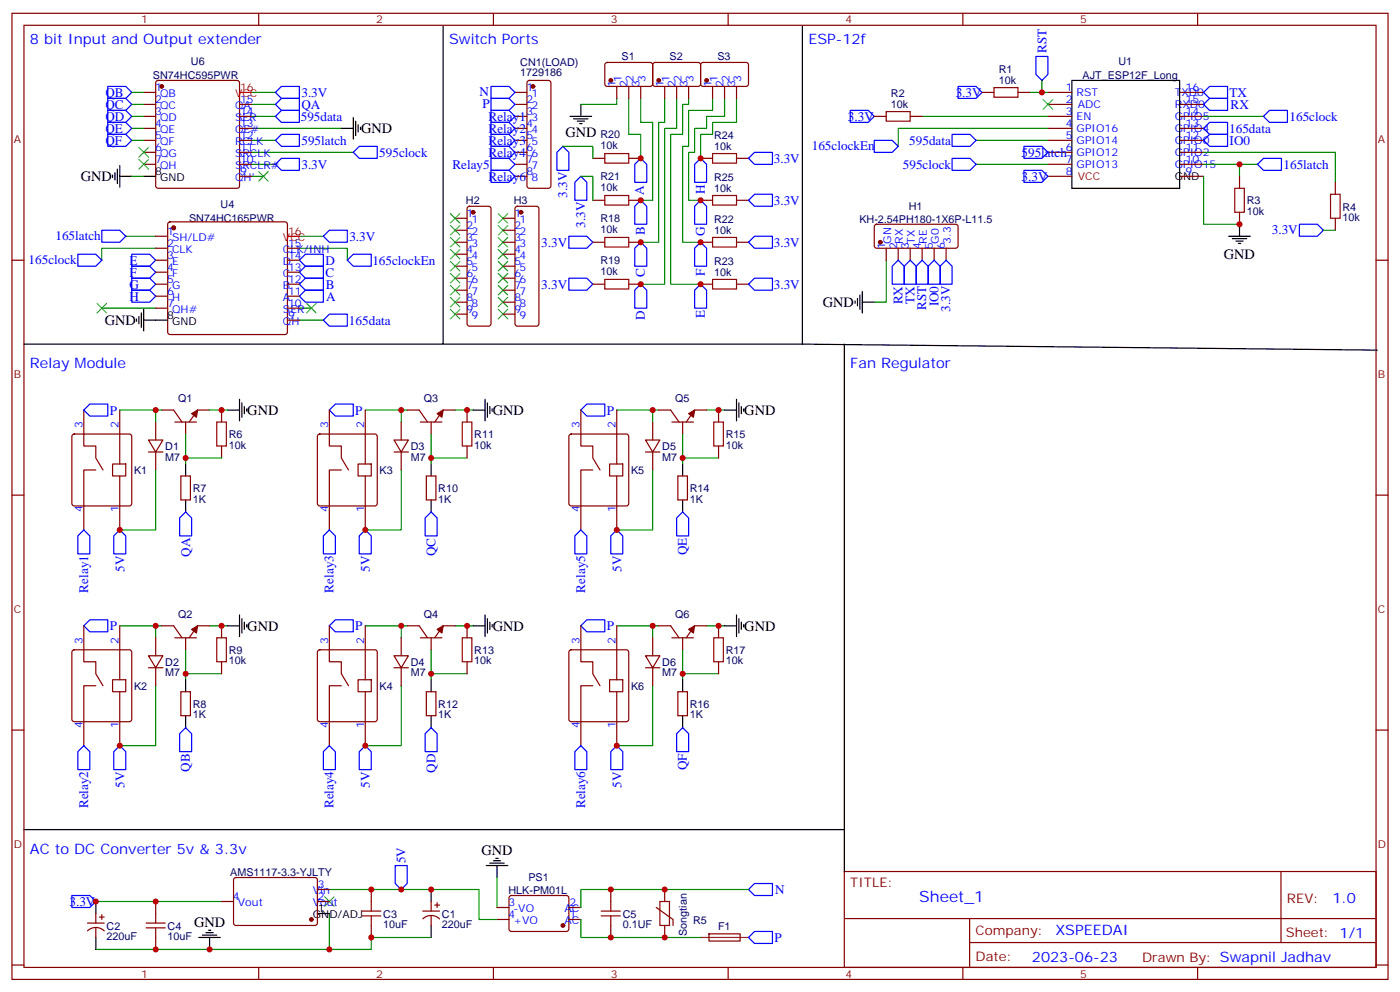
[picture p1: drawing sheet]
<svg xmlns="http://www.w3.org/2000/svg" width="412mm" height="292mm" viewBox="0 0 412 292" stroke-linecap="round" stroke-linejoin="round" font-family="sans-serif">
<g fill="none" stroke="#870000" stroke-width=".35">
<path d="M3.5 3.9h405.4v284.4h-405.4zM7.1 7.4h398.2v277.3h-398.2zM76.2 3.9v3.5M145.3 3.9v3.5M178.4 18.6l.5-.2h12.9l.5 .7-.1 5.9-.6 .4h-13l-.4-.7v-5.6zM192.5 18.6l.5-.2h12.9l.5 .7-.1 5.9-.6 .4h-13l-.4-.7v-5.6zM206.6 18.6l.5-.2h13l.4 .7-.1 5.9-.6 .4h-13l-.4-.7v-5.6zM214.5 3.9v3.5M283.6 3.9v3.5M352.8 3.9v3.5M42.3 37.8h3.6M42.3 34.3h3.6"/>
<path d="M42.3 30.7h3.6M42.3 27.2h3.6M46.1 23.9l.5-.2h23.2l.5 .2 .3 .5v30.3l-.3 .5-.5 .2h-23.2l-.5-.2-.2-.5v-30.3zM70.6 37.8h3.5M70.6 34.3h3.5M70.6 30.7h3.5M151.7 37.8h3.5M151.7 34.3h3.5M151.7 30.7h3.5M151.7 27.2h3.5M155.5 23.9l.4-.2h5.7l.5 .2 .2 .5v30.3l-.3 .5-.4 .2h-5.7l-.5-.2-.2-.5v-30.3zM181.7 25.4v3.6"/>
<path d="M185.2 25.4v3.6M188.7 25.4v3.6M195.8 25.4v3.6M199.3 25.4v3.6M202.8 25.4v3.6M209.9 25.4v3.6M213.4 25.4v3.6M217 25.4v3.6M257.5 34.3h3.6M268.1 34.3h3.5M289.3 27.2h3.5M299.9 27.2h3.5"/>
<path d="M308.7 37.8h7M308.7 34.3h7M308.7 30.7h7M308.7 27.2h7M347.5 37.8h7M347.5 34.3h7M347.5 30.7h7M347.5 27.2h7M42.3 48.4h3.6M42.3 44.8h3.6M42.3 41.3h3.6M70.6 51.9h3.5"/>
<path d="M70.6 48.4h3.5M70.6 44.8h3.5M70.6 41.3h3.5M151.7 51.9h3.5M151.7 48.4h3.5M151.7 44.8h3.5M151.7 41.3h3.5M174.6 46.6h3.6M174.6 58.9h3.6M185.2 46.6h3.5M185.2 58.9h3.5M206.4 46.6h3.5"/>
<path d="M206.4 58.9h3.5M217 46.6h3.5M217 58.9h3.5M308.7 51.9h7M308.7 48.4h7M308.7 44.8h7M308.7 41.3h7M347.5 51.9h7M347.5 48.4h7M347.5 44.8h7M347.5 41.3h7M365.1 51.9v3.5"/>
<path d="M393.3 53.7v3.5M3.5 76.6h3.6M45.9 76.6h3.5M45.9 69.5h3.5M45.9 73.1h3.5M49.6 65.5l.5-.2h33.9l.5 .2 .2 .5v31.8l-.3 .5-.4 .2h-33.9l-.5-.3-.2-.4v-31.8zM84.7 76.6h3.5M84.7 73.1h3.5M134.1 71.3h3.5M134.1 64.2h3.5M134.1 67.8h3.5M134.1 74.8h3.5"/>
<path d="M134.1 78.4h3.5M137.8 60.9l.5-.2h5.6l.5 .2 .2 .5v33.9l-.2 .5-.5 .2h-5.6l-.5-.2-.2-.5v-33.9zM148.2 71.3h3.5M148.2 64.2h3.5M148.2 67.8h3.5M148.2 74.8h3.5M148.2 78.4h3.5M151.9 60.9l.5-.2h5.6l.5 .2 .2 .5v33.9l-.2 .5-.5 .2h-5.6l-.5-.2-.2-.5v-33.9zM174.6 71.3h3.6M185.2 71.3h3.5M206.4 71.3h3.5M217 71.3h3.5"/>
<path d="M257.8 66.2l.4-.2 23.6 .1 .4 .6v5.9l-.7 .5-23.5-.1-.5-.6v-5.7zM261.1 73.1v3.5M264.6 73.1v3.5M268.1 73.1v3.5M271.6 73.1v3.5M275.2 73.1v3.5M278.7 73.1v3.5M365.1 62.5v3.5M393.3 64.2v3.6M405.3 76.6h3.6M45.9 80.1h3.5M45.9 83.6h3.5"/>
<path d="M45.9 87.2h3.5M45.9 90.7h3.5M84.7 80.1h3.5M84.7 83.6h3.5M84.7 87.2h3.5M84.7 90.7h3.5M84.7 94.2h3.5M134.1 81.9h3.5M134.1 85.4h3.5M134.1 88.9h3.5M134.1 92.5h3.5M148.2 81.9h3.5"/>
<path d="M148.2 85.4h3.5M148.2 88.9h3.5M148.2 92.5h3.5M174.6 83.6h3.6M185.2 83.6h3.5M206.4 83.6h3.5M217 83.6h3.5M21.4 127.9l.5-.2h16.2l.5 .2 .2 .5v19.8l-.2 .5-.5 .2h-16.2l-.5-.2-.2-.5v-19.8zM24.7 120.7v10.6h3.5v3.5l2.1 3.5M28.2 138.3h-3.5v17.7M33.2 136.6h3.8v3.5h-3.8zM35.3 120.7v15.9"/>
<path d="M43.7 129.5h4.3l-2.1 3.5zM43.7 133h4.3M45.9 124.2v5.3M45.9 133v5.3M47.6 120.7h3.6l2.4 3.5M51.5 124.2h6.4M54.7 124.2v3.5M61.7 120.7h-3.5l-2.5 3.5M65.3 120.7v3.5M65.3 131.3v3.5M93.7 127.9l.5-.2h16.2l.5 .2 .2 .5v19.8l-.2 .5-.5 .2h-16.2l-.5-.2-.2-.5v-19.8zM97 120.7v10.6h3.5v3.5l2.2 3.5"/>
<path d="M100.5 138.3h-3.5v17.7M105.5 136.6h3.9v3.5h-3.9zM107.6 120.7v15.9M116.1 129.5h4.2l-2.1 3.5zM116.1 133h4.2M118.2 124.2v5.3M118.2 133v5.3M119.9 120.7h3.6l2.4 3.5M123.8 124.2h6.4M127 124.2v3.5M134.1 120.7h-3.6l-2.4 3.5M137.6 120.7v3.5"/>
<path d="M137.6 131.3v3.5M167.8 127.9l.5-.2h16.2l.5 .2 .2 .5v19.8l-.2 .5-.5 .2h-16.2l-.5-.2-.2-.5v-19.8zM171.1 120.7v10.6h3.5v3.5l2.1 3.5M174.6 138.3h-3.5v17.7M179.6 136.6h3.8v3.5h-3.8zM181.7 120.7v15.9M190.1 129.5h4.3l-2.1 3.5zM190.1 133h4.3M192.3 124.2v5.3M192.3 133v5.3M194 120.7h3.6l2.4 3.5M197.9 124.2h6.4"/>
<path d="M201.1 124.2v3.5M208.1 120.7h-3.5l-2.5 3.5M211.7 120.7v3.5M211.7 131.3v3.5M3.5 145.7h3.6M35.3 140.1v15.9M53.3 140.1h2.8v7h-2.8zM107.6 140.1v15.9M125.6 140.1h2.8v7h-2.8zM181.7 140.1v15.9M199.7 140.1h2.8v7h-2.8zM405.3 145.7h3.6"/>
<path d="M21.4 191.4l.5-.2h16.2l.5 .2 .2 .5v19.8l-.2 .5-.5 .2h-16.2l-.5-.2-.2-.5v-19.8zM24.7 184.2v10.6h3.5v3.5l2.1 3.5M35.3 184.2v15.9M43.7 193h4.3l-2.1 3.5zM43.7 196.5h4.3M45.9 187.7v5.3M45.9 196.5v5.3M47.6 184.2h3.6l2.4 3.5M51.5 187.7h6.4M54.7 187.7v3.5M61.7 184.2h-3.5l-2.5 3.5M65.3 184.2v3.5"/>
<path d="M65.3 194.8v3.5M93.7 191.4l.5-.2h16.2l.5 .2 .2 .5v19.8l-.2 .5-.5 .2h-16.2l-.5-.2-.2-.5v-19.8zM97 184.2v10.6h3.5v3.5l2.2 3.5M107.6 184.2v15.9M116.1 193h4.2l-2.1 3.5zM116.1 196.5h4.2M118.2 187.7v5.3M118.2 196.5v5.3M119.9 184.2h3.6l2.4 3.5M123.8 187.7h6.4M127 187.7v3.5M134.1 184.2h-3.6l-2.4 3.5"/>
<path d="M137.6 184.2v3.5M137.6 194.8v3.5M167.8 191.4l.5-.2h16.2l.5 .2 .2 .5v19.8l-.2 .5-.5 .2h-16.2l-.5-.2-.2-.5v-19.8zM171.1 184.2v10.6h3.5v3.5l2.1 3.5M181.7 184.2v15.9M190.1 193h4.3l-2.1 3.5zM190.1 196.5h4.3M192.3 187.7v5.3M192.3 196.5v5.3M194 184.2h3.6l2.4 3.5M197.9 187.7h6.4M201.1 187.7v3.5"/>
<path d="M208.1 184.2h-3.5l-2.5 3.5M211.7 184.2v3.5M211.7 194.8v3.5M3.5 214.9h3.6M28.2 201.8h-3.5v17.7M33.2 200.1h3.8v3.5h-3.8zM35.3 203.6v15.9M53.3 203.6h2.8v7h-2.8zM100.5 201.8h-3.5v17.7M105.5 200.1h3.9v3.5h-3.9zM107.6 203.6v15.9M125.6 203.6h2.8v7h-2.8z"/>
<path d="M174.6 201.8h-3.5v17.7M179.6 200.1h3.8v3.5h-3.8zM181.7 203.6v15.9M199.7 203.6h2.8v7h-2.8zM405.3 214.9h3.6M69 258.5l.5-.2h23.6l.4 .7-.1 12.9-.6 .5-23.6-.1-.4-.6v-12.7zM248.7 256.5h156.6v28.2h-156.6zM377.3 256.5v20.9M25.8 271.7h4.9M25.8 273.9a3.5 3.5 0 0 1 4.9 .1M28.2 268.9v2.8M28.2 273.1v2.8"/>
<path d="M29.3 269.9h1.4M30 269.2v1.4M45.9 265.3v3.6M45.9 275.9v3.5M65.3 265.3h3.5M93.5 265.3h3.5M93.5 261.8h3.5M109.4 261.8v3.5M109.4 272.4v3.5M124.5 268.1h5M124.6 270.4a3.5 3.5 0 0 1 4.9 .1M127 265.3v2.8"/>
<path d="M127 269.6v2.8M128.1 266.4h1.4M128.8 265.7v1.4M146.4 270.6h3.5M146.4 267.1h3.5M150.2 263.8l.4-.2h16.5l.5 .7-.1 9.4-.6 .4h-16.5l-.5-.7v-9.1zM167.6 270.6h3.5M167.6 267.1h3.5M179.9 261.8v3.5M179.9 272.4v3.5M193.3 267.1l5 3.5v1.8M195.8 261.8v3.5"/>
<path d="M195.8 272.4v3.5M208.9 274.9l9.1-.1v2.1l-9.1 .1zM248.7 270.4h156.5M285.6 277.4h119.6M285.6 270.4v14.1M3.5 284h3.6M76.2 284.7v3.6M145.3 284.7v3.6M214.5 284.7v3.6M283.6 284.7v3.6M352.8 284.7v3.6M405.3 284h3.6"/>
</g>
<g fill="none" stroke="#000" stroke-width=".35">
<path d="M130.5 7.8v93.5h-123.4M236.4 7.8v93.5l169.3 1.7M100.5 37.8h3.6M104.1 34.6v6.4M104.8 35.7v4.2M105.5 36.7v2.1M106.2 37.4v.7M167.9 34.3h6.4M169 35h4.2M170 35.7h2.2M170.7 36.4h.7M171.1 30.7v3.6"/>
<path d="M315.7 23.7h31.8v31.7h-31.8zM33.2 51.5v.7M33.9 50.8v2.2M34.6 49.8v4.2M35.3 51.9h3.5M35.3 48.7v6.4M42.3 51.9h3.6M361.9 69.5h6.4M363 70.2h4.2M364.1 70.9h2.1M364.8 71.6h.7M365.1 66v3.5"/>
<path d="M40.2 93.9v.7M40.9 93.2v2.1M41.6 92.1v4.2M42.3 94.2h7.1M42.3 91.1v6.3M251.9 88.6v.7M252.6 87.9v2.1M253.3 86.8v4.3M254 88.9h3.5M254 85.8v6.3M70.6 117.5v6.4M71.3 118.6v4.2"/>
<path d="M72 119.6v2.1M130.5 101.3h105.9M142.9 117.5v6.4M143.6 118.6v4.2M144.3 119.6v2.1M217 117.5v6.4M217.7 118.6v4.2M218.4 119.6v2.1M248.7 101.3v142.9M54.7 136.6v3.5M67 120.7h3.6M72.7 120.3v.7"/>
<path d="M127 136.6v3.5M139.3 120.7h3.6M145 120.3v.7M201.1 136.6v3.5M213.4 120.7h3.6M219.1 120.3v.7M54.7 147.1v3.6M127 147.1v3.6M201.1 147.1v3.6M67 184.2h3.6M70.6 181v6.4M71.3 182.1v4.2"/>
<path d="M72 183.1v2.1M72.7 183.8v.7M139.3 184.2h3.6M142.9 181v6.4M143.6 182.1v4.2M144.3 183.1v2.1M145 183.8v.7M213.4 184.2h3.6M217 181v6.4M217.7 182.1v4.2M218.4 183.1v2.1M219.1 183.8v.7"/>
<path d="M54.7 200.1v3.5M54.7 210.6v3.6M127 200.1v3.5M127 210.6v3.6M201.1 200.1v3.5M201.1 210.6v3.6M7.1 244.2h241.6v12.3M143.2 254.7h6.4M144.3 254h4.2M145.3 253.3h2.2M146 252.6h.8M146.4 254.7v3.6"/>
<path d="M28.2 265.3v3.6M28.2 275.9v3.5M58.6 275.9h6.3M59.6 275.2h4.3M60.7 274.5h2.1M61.4 273.8h.7M61.7 275.9v3.5M93.5 268.9h3.5M127 261.8v3.5M127 272.4v3.5"/>
</g>
<g fill="none" stroke="#008700" stroke-width=".35">
<path d="M38.8 30.7h3.5M38.8 34.3h3.5M38.8 27.2h3.5M38.8 37.8h3.5M74.1 30.7h7M74.1 34.3h7M74.1 27.2h7M74.1 37.8h26.4M181.7 29v1.7h-10.6M185.2 29v10.5h3.5v7.1M188.7 29v7h3.6v22.9h-3.6M195.8 29v7h-1.8v35.3h-5.3"/>
<path d="M199.3 29v8.8h-3.5v45.8h-7.1M202.8 29v1.7h-1.7v8.8h-3.5v44.1h8.8M209.9 29v3.5h-7.1v10.6h-1.7v28.2h5.3M213.4 29v5.3h-5.3v3.5h-3.5v7h-1.8v14.1h3.6M217 29v7h-7.1v3.5h-3.5v7.1M271.6 34.3h37.1M303.4 27.2h5.3M306.9 23.7v3.5M308.7 37.8h-44.1v5.3M354.5 34.3h17.7M38.8 41.3h3.5M38.8 51.9h3.5"/>
<path d="M74.1 48.4h7M74.1 41.3h7M74.1 51.9h3.5M74.1 44.8h30M165.8 43.1h8.8v3.5M171.1 51.9h3.5v7M287.5 48.4h21.2M287.5 41.3h21.2M354.5 51.9v14.1h10.6M354.5 48.4h10.6v3.5M354.5 44.8h38.8v8.9M365.1 48.4h5.3"/>
<path d="M37 69.5h8.9M45.9 73.1h-15.9v3.5M88.2 73.1h14.1v3.5M88.2 69.5h7M261.1 76.6v12.3h-3.6M389.8 67.8h3.5M30 90.7h15.9M88.2 90.7h3.5M88.2 94.2h7M35.3 120.7h10.6v3.5M45.9 138.3v17.7h-10.6M45.9 120.7h1.7"/>
<path d="M54.7 127.7v8.9M54.7 134.8h10.6M61.7 120.7h5.3M107.6 120.7h10.6v3.5M118.2 138.3v17.7h-10.6M118.2 120.7h1.7M127 134.8h10.6M127 127.7v8.9M134.1 120.7h5.2M181.7 120.7h10.6v3.5M192.3 138.3v17.7h-10.6M192.3 120.7h1.7"/>
<path d="M201.1 134.8h10.6M201.1 127.7v8.9M208.1 120.7h5.3M35.3 184.2h10.6v3.5M45.9 184.2h1.7M54.7 191.2v8.9M54.7 198.3h10.6M61.7 184.2h5.3M107.6 184.2h10.6v3.5M118.2 184.2h1.7M127 198.3h10.6M127 191.2v8.9"/>
<path d="M134.1 184.2h5.2M181.7 184.2h10.6v3.5M192.3 184.2h1.7M201.1 198.3h10.6M201.1 191.2v8.9M208.1 184.2h5.3M45.9 201.8v17.7h-10.6M118.2 201.8v17.7h-10.6M192.3 201.8v17.7h-10.6M146.4 258.3v8.8M28.2 265.3h37.1M97 268.9v10.5h-68.8"/>
<path d="M97 261.8h44.1v8.8h5.3M127 275.9h-17.6v3.5h-12.4M171.1 270.6v5.3h35.3M220.5 261.8h-49.4v5.3"/>
</g>
<g fill="none" stroke="#00f" stroke-width=".35">
<path d="M305.2 16.6h3.5v5.3l-1.8 1.8-1.7-1.8zM31.7 39.5h5.3l1.8 1.8-1.8 1.8h-5.3zM31.7 36h5.3l1.8 1.8-1.8 1.7h-5.3zM31.7 32.5h5.3l1.8 1.8-1.8 1.7h-5.3zM31.7 29h5.3l1.8 1.7-1.8 1.8h-5.3zM31.7 25.4h5.3l1.8 1.8-1.8 1.8h-5.3zM81.1 34.3l1.8-1.8h5.3v3.5h-5.3zM82.9 29h5.3v3.5h-5.3l-1.8-1.8zM82.9 25.4h5.3v3.6h-5.3l-1.8-1.8zM144.6 32.5h5.3l1.8 1.8-1.8 1.7h-5.3zM144.6 36h5.3l1.8 1.8-1.8 1.7h-5.3zM144.6 39.5h5.3l1.8 1.8-1.8 1.8h-5.3z"/>
<path d="M144.6 25.4h5.3l1.8 1.8-1.8 1.8h-5.3zM144.6 29h5.3l1.8 1.7-1.8 1.8h-5.3zM250.5 32.5h5.3l1.7 1.8-1.7 1.7h-5.3zM280.5 39.5h5.3l1.7 1.8-1.7 1.8h-5.3zM282.2 25.4h5.3l1.8 1.8-1.8 1.8h-5.3zM354.5 37.8l1.8-1.8h5.3v3.5h-5.3zM354.5 27.2l1.8-1.8h5.3v3.6h-5.3zM354.5 30.7l1.8-1.7h5.3v3.5h-5.3zM372.2 34.3l1.7-1.8h5.3v3.5h-5.3zM81.1 48.4l1.8-1.8h5.3v3.5h-5.3zM81.1 41.3l1.8-1.8h5.3v3.6h-5.3zM104.1 44.8l1.7-1.7h5.3v3.5h-5.3z"/>
<path d="M144.6 43.1h5.3l1.8 1.7-1.8 1.8h-5.3zM144.6 46.6h5.3l1.8 1.8-1.8 1.7h-5.3zM144.6 50.1h5.3l1.8 1.8-1.8 1.8h-5.3zM165.8 43.1l1.8 1.7v5.3h-3.6v-5.3zM171.1 51.9l1.8 1.8v5.2h-3.6v-5.2zM188.7 46.6l1.8 1.8v5.3h-3.5v-5.3zM188.7 58.9l1.8 1.8v5.3h-3.5v-5.3zM206.4 46.6l1.7 1.8v5.3h-3.5v-5.3zM206.4 58.9l1.7 1.8v5.3h-3.5v-5.3zM220.5 46.6l1.7-1.8h5.3v3.6h-5.3zM220.5 58.9l1.7-1.7h5.3v3.5h-5.3zM257.5 41.3h5.3l1.8 1.8-1.8 1.7h-5.3z"/>
<path d="M280.5 46.6h5.3l1.7 1.8-1.7 1.7h-5.3zM301.6 43.1h5.3l1.8 1.7-1.8 1.8h-5.3zM301.6 50.1h5.3l1.8 1.8-1.8 1.8h-5.3zM354.5 41.3l1.8-1.8h5.3v3.6h-5.3zM370.4 48.4l1.8-1.8h5.3v3.5h-5.3zM22.9 74.8h5.3l1.8 1.8-1.8 1.8h-5.3zM30 67.8h5.3l1.7 1.7-1.7 1.8h-5.3zM38.8 78.4h5.3l1.8 1.7-1.8 1.8h-5.3zM38.8 74.8h5.3l1.8 1.8-1.8 1.8h-5.3zM88.2 76.6l1.8-1.8h5.2v3.6h-5.2zM95.2 69.5l1.8-1.7h5.3v3.5h-5.3zM102.3 76.6l1.8-1.8h5.3v3.6h-5.3z"/>
<path d="M167.6 69.5h5.3l1.7 1.8-1.7 1.8h-5.3zM188.7 71.3l1.8 1.8v5.3h-3.5v-5.3zM206.4 71.3l1.7 1.8v5.3h-3.5v-5.3zM222.2 69.5h5.3v3.6h-5.3l-1.7-1.8zM264.6 76.6l1.7 1.8v5.2h-3.5v-5.2zM266.3 78.4l1.8-1.8 1.8 1.8v5.2h-3.6zM271.6 76.6l1.8 1.8v5.2h-3.5v-5.2zM275.2 76.6l1.7 1.8v5.2h-3.5v-5.2zM278.7 76.6l1.8 1.8v5.2h-3.6v-5.2zM382.8 66h5.3l1.7 1.8-1.7 1.7h-5.3zM38.8 85.4h5.3l1.8 1.8-1.8 1.7h-5.3zM38.8 81.9h5.3l1.8 1.7-1.8 1.8h-5.3z"/>
<path d="M88.2 80.1l1.8-1.7h5.2v3.5h-5.2zM88.2 83.6l1.8-1.7h5.2v3.5h-5.2zM88.2 87.2l1.8-1.8h5.2v3.5h-5.2zM95.2 94.2l1.8-1.7h5.3v3.5h-5.3zM167.6 81.9h5.3l1.7 1.7-1.7 1.8h-5.3zM188.7 83.6l1.8 1.8v5.3h-3.5v-5.3zM206.4 83.6l1.7 1.8v5.3h-3.5v-5.3zM220.5 83.6l1.7-1.7h5.3v3.5h-5.3zM24.7 120.7l1.8-1.8h5.2v3.5h-5.2zM97 120.7l1.8-1.8h5.3v3.5h-5.3zM171.1 120.7l1.8-1.8h5.3v3.5h-5.3zM24.7 156l1.8 1.7v5.3h-3.6v-5.3z"/>
<path d="M35.3 156l1.7 1.7v5.3h-3.5v-5.3zM54.7 150.7l1.7 1.7v5.3h-3.5v-5.3zM97 156l1.8 1.7v5.3h-3.6v-5.3zM107.6 156l1.8 1.7v5.3h-3.6v-5.3zM127 150.7l1.8 1.7v5.3h-3.6v-5.3zM171.1 156l1.8 1.7v5.3h-3.6v-5.3zM181.7 156l1.7 1.7v5.3h-3.5v-5.3zM201.1 150.7l1.7 1.7v5.3h-3.5v-5.3zM24.7 184.2l1.8-1.8h5.2v3.5h-5.2zM97 184.2l1.8-1.8h5.3v3.5h-5.3zM171.1 184.2l1.8-1.8h5.3v3.5h-5.3zM24.7 219.5l1.8 1.7v5.3h-3.6v-5.3z"/>
<path d="M35.3 219.5l1.7 1.7v5.3h-3.5v-5.3zM54.7 214.2l1.7 1.7v5.3h-3.5v-5.3zM97 219.5l1.8 1.7v5.3h-3.6v-5.3zM107.6 219.5l1.8 1.7v5.3h-3.6v-5.3zM127 214.2l1.8 1.7v5.3h-3.6v-5.3zM171.1 219.5l1.8 1.7v5.3h-3.6v-5.3zM181.7 219.5l1.7 1.7v5.3h-3.5v-5.3zM201.1 214.2l1.7 1.7v5.3h-3.5v-5.3zM116.4 254.7h3.5v5.3l-1.7 1.8-1.8-1.8zM21.2 263.6h5.3l1.7 1.7-1.7 1.8h-5.3zM220.5 261.8l1.7-1.8h5.3v3.6h-5.3zM222.2 274.1h5.3v3.6h-5.3l-1.7-1.8z"/>
</g>
<g fill="none" stroke="#3c3" stroke-width=".35">
<path d="M307.3 29.3l2.8 2.8M310.1 29.3l-2.8 2.8M40.9 47l2.8 2.8M40.9 43.4l2.8 2.8M43.7 47l-2.8 2.8M43.7 43.4l-2.8 2.8M76.2 50.5l2.8 2.8M79 50.5l-2.8 2.8M132.6 62.8l2.9 2.9M132.6 66.4l2.9 2.8M132.6 69.9l2.9 2.8M132.6 73.4l2.9 2.8"/>
<path d="M132.6 76.9l2.9 2.9M135.5 62.8l-2.9 2.9M135.5 66.4l-2.9 2.8M135.5 69.9l-2.9 2.8M135.5 73.4l-2.9 2.8M135.5 76.9l-2.9 2.9M146.8 76.9l2.8 2.9M146.8 73.4l2.8 2.8M146.8 69.9l2.8 2.8M146.8 66.4l2.8 2.8M146.8 62.8l2.8 2.9M149.6 62.8l-2.8 2.9"/>
<path d="M149.6 69.9l-2.8 2.8M149.6 73.4l-2.8 2.8M149.6 76.9l-2.8 2.9M149.6 66.4l-2.8 2.8M28.6 89.3l2.8 2.8M31.4 89.3l-2.8 2.8M90.3 89.3l2.8 2.8M93.1 89.3l-2.8 2.8M132.6 80.5l2.9 2.8M132.6 84l2.9 2.8M132.6 87.5l2.9 2.8M132.6 91.1l2.9 2.8"/>
<path d="M135.5 80.5l-2.9 2.8M135.5 84l-2.9 2.8M135.5 87.5l-2.9 2.8M135.5 91.1l-2.9 2.8M146.8 87.5l2.8 2.8M146.8 91.1l2.8 2.8M146.8 84l2.8 2.8M146.8 80.5l2.8 2.8M149.6 91.1l-2.8 2.8M149.6 87.5l-2.8 2.8M149.6 84l-2.8 2.8M149.6 80.5l-2.8 2.8"/>
<path d="M95.6 263.9l2.8 2.8M98.4 263.9l-2.8 2.8"/>
</g>
<g fill="none" stroke="#a10000" stroke-width=".35">
<path d="M261.1 32.8h7v2.9h-7zM292.8 25.8h7.1v2.8h-7.1zM178.2 45.2h7v2.8h-7zM178.2 57.5h7v2.9h-7zM209.9 45.2h7.1v2.8h-7.1zM209.9 57.5h7.1v2.9h-7.1zM363.7 55.4h2.8v7.1h-2.8zM391.9 57.2h2.9v7h-2.9zM178.2 69.9h7v2.8h-7zM209.9 69.9h7.1v2.8h-7.1zM178.2 82.2h7v2.9h-7zM209.9 82.2h7.1v2.9h-7.1z"/>
<path d="M63.9 124.2h2.8v7.1h-2.8zM136.2 124.2h2.8v7.1h-2.8zM210.3 124.2h2.8v7.1h-2.8zM63.9 187.7h2.8v7.1h-2.8zM136.2 187.7h2.8v7.1h-2.8zM210.3 187.7h2.8v7.1h-2.8zM43 273.1h5.7M43 271.7h5.7M45.9 268.9v2.8M45.9 273.1v2.8M106.5 269.6h5.7M106.5 268.1h5.7"/>
<path d="M109.4 265.3v2.8M109.4 269.6v2.8M177.1 269.6h5.6M177.1 268.1h5.6M179.9 265.3v2.8M179.9 269.6v2.8M194.4 265.3h2.8v7.1h-2.8z"/>
</g>
<g fill="#870000" stroke="#870000" stroke-width=".35">
<path d="M56.4 121.7l1.8-1-.3 2.1z"/>
<path d="M56.4 185.2l1.8-1-.3 2.1z"/>
<path d="M128.8 121.7l1.7-1-.3 2.1z"/>
<path d="M128.8 185.2l1.7-1-.3 2.1z"/>
<path d="M202.8 121.7l1.8-1-.3 2.1z"/>
<path d="M202.8 185.2l1.8-1-.3 2.1z"/>
<circle cx="91.7" cy="270.6" r=".53"/>
<circle cx="47.6" cy="25.4" r=".53"/>
<circle cx="51.2" cy="67.1" r=".53"/>
<circle cx="165.8" cy="272.4" r=".53"/>
<circle cx="259.3" cy="71.3" r=".53"/>
<circle cx="157" cy="25.4" r=".53"/>
<circle cx="179.9" cy="23.7" r=".53"/>
<circle cx="194" cy="23.7" r=".53"/>
<circle cx="208.1" cy="23.7" r=".53"/>
<circle cx="139.3" cy="62.5" r=".53"/>
<circle cx="153.5" cy="62.5" r=".53"/>
</g>
<path d="M70.6 27.2h3.5M84.7 69.5h3.5" fill="none" stroke="#f00" stroke-width=".35"/>
<path d="M206.4 275.9h14.1" fill="none" stroke="#8c2424" stroke-width=".35"/>
<g fill="#c00">
<circle cx="365.1" cy="48.4" r=".88"/>
<circle cx="365.1" cy="66" r=".88"/>
<circle cx="28.2" cy="265.3" r=".88"/>
<circle cx="109.4" cy="275.9" r=".88"/>
<circle cx="97" cy="279.4" r=".88"/>
<circle cx="127" cy="261.8" r=".88"/>
<circle cx="109.4" cy="261.8" r=".88"/>
<circle cx="118.2" cy="261.8" r=".88"/>
<circle cx="306.9" cy="27.2" r=".88"/>
<circle cx="45.9" cy="279.4" r=".88"/>
<circle cx="45.9" cy="265.3" r=".88"/>
<circle cx="61.7" cy="279.4" r=".88"/>
<circle cx="188.7" cy="46.6" r=".88"/>
<circle cx="188.7" cy="58.9" r=".88"/>
<circle cx="188.7" cy="71.3" r=".88"/>
<circle cx="188.7" cy="83.6" r=".88"/>
<circle cx="206.4" cy="83.6" r=".88"/>
<circle cx="206.4" cy="71.3" r=".88"/>
<circle cx="206.4" cy="58.9" r=".88"/>
<circle cx="206.4" cy="46.6" r=".88"/>
<circle cx="179.9" cy="275.9" r=".88"/>
<circle cx="195.8" cy="275.9" r=".88"/>
<circle cx="179.9" cy="261.8" r=".88"/>
<circle cx="195.8" cy="261.8" r=".88"/>
<circle cx="35.3" cy="156" r=".88"/>
<circle cx="65.3" cy="120.7" r=".88"/>
<circle cx="54.7" cy="134.8" r=".88"/>
<circle cx="45.9" cy="120.7" r=".88"/>
<circle cx="45.9" cy="184.2" r=".88"/>
<circle cx="54.7" cy="198.3" r=".88"/>
<circle cx="65.3" cy="184.2" r=".88"/>
<circle cx="35.3" cy="219.5" r=".88"/>
<circle cx="118.2" cy="120.7" r=".88"/>
<circle cx="127" cy="134.8" r=".88"/>
<circle cx="137.6" cy="120.7" r=".88"/>
<circle cx="107.6" cy="156" r=".88"/>
<circle cx="118.2" cy="184.2" r=".88"/>
<circle cx="127" cy="198.3" r=".88"/>
<circle cx="137.6" cy="184.2" r=".88"/>
<circle cx="107.6" cy="219.5" r=".88"/>
<circle cx="192.3" cy="120.7" r=".88"/>
<circle cx="201.1" cy="134.8" r=".88"/>
<circle cx="211.7" cy="120.7" r=".88"/>
<circle cx="181.7" cy="156" r=".88"/>
<circle cx="192.3" cy="184.2" r=".88"/>
<circle cx="201.1" cy="198.3" r=".88"/>
<circle cx="211.7" cy="184.2" r=".88"/>
<circle cx="181.7" cy="219.5" r=".88"/>
</g>
<text font-size="4.6" fill="#00f" x="270.8" y="265.5">Sheet_1</text>
<g font-size="4.2" fill="#00f">
<text x="8.8" y="13.1">8 bit Input and Output extender</text>
<text x="132.3" y="13.1">Switch Ports</text>
<text x="238.1" y="13.1">ESP-12f</text>
<text x="8.8" y="108.3">Relay Module</text>
<text x="250.5" y="108.3">Fan Regulator</text>
<text x="8.8" y="251.2">AC to DC Converter 5v &amp; 3.3v</text>
<text x="392.5" y="265.8">1.0</text>
<text x="310.9" y="275.3">XSPEEDAI</text>
<text x="304" y="283.1">2023-06-23</text>
</g>
<g font-size="4.2">
<text x="106.4" y="39.2">GND</text>
<text x="166.6" y="40.3">GND</text>
<text x="23.8" y="53.3">GND</text>
<text x="360.5" y="76.2">GND</text>
<text x="30.9" y="95.7">GND</text>
<text x="242.3" y="90.3">GND</text>
<text x="72.8" y="122.1">GND</text>
<text x="145.2" y="122.1">GND</text>
<text x="219.3" y="122.1">GND</text>
<text x="72.8" y="185.6">GND</text>
<text x="145.2" y="185.6">GND</text>
<text x="219.3" y="185.6">GND</text>
<text x="141.8" y="251.6">GND</text>
<text x="57.2" y="272.9">GND</text>
</g>
<g font-size="3.9" fill="#00f">
<text x="308.3" y="15.6" transform="rotate(-90 308.3 15.6)">RST</text>
<text x="31" y="28.5">QB</text>
<text x="88.8" y="28.5">3.3V</text>
<text x="141.3" y="28.4">N</text>
<text x="281.5" y="28.5">3.3V</text>
<text x="362.2" y="28.5">TX</text>
<text x="31" y="35.5">QD</text>
<text x="31" y="32">QC</text>
<text x="88.6" y="35.5">595data</text>
<text x="88.8" y="32">QA</text>
<text x="142.1" y="31.9">P</text>
<text x="143.9" y="35.5">Relay1</text>
<text x="249.8" y="35.5">3.3V</text>
<text x="362.5" y="32">RX</text>
<text x="379.8" y="35.6">165clock</text>
<text x="31" y="39.1">QE</text>
<text x="143.9" y="39.1">Relay2</text>
<text x="362.1" y="39.2">165data</text>
<text x="31" y="42.6">QF</text>
<text x="88.8" y="42.6">595latch</text>
<text x="111.7" y="46.1">595clock</text>
<text x="143.9" y="42.6">Relay3</text>
<text x="143.9" y="46.1">Relay4</text>
<text x="227.9" y="48">3.3V</text>
<text x="239.1" y="44.2">165clockEn</text>
<text x="267.8" y="42.6">595data</text>
<text x="300.9" y="46.1">595latch</text>
<text x="362.2" y="42.6">IO0</text>
<text x="88.8" y="49.7">3.3V</text>
<text x="133.3" y="49.6">Relay5</text>
<text x="143.9" y="53.2">Relay6</text>
<text x="266" y="49.6">595clock</text>
<text x="300.9" y="53.2">3.3V</text>
<text x="378.1" y="49.7">165latch</text>
<text x="167.1" y="58.3" transform="rotate(-90 167.1 58.3)">3.3V</text>
<text x="189.7" y="57.5" transform="rotate(-90 189.7 57.5)">A</text>
<text x="207.6" y="57.1" transform="rotate(-90 207.6 57.1)">H</text>
<text x="227.9" y="60.3">3.3V</text>
<text x="16.3" y="70.8">165latch</text>
<text x="102.9" y="70.9">3.3V</text>
<text x="172.4" y="67.1" transform="rotate(-90 172.4 67.1)">3.3V</text>
<text x="190" y="69.2" transform="rotate(-90 190 69.2)">B</text>
<text x="207.6" y="69.4" transform="rotate(-90 207.6 69.4)">G</text>
<text x="374.6" y="69">3.3V</text>
<text x="8.4" y="77.8">165clock</text>
<text x="38.1" y="77.9">E</text>
<text x="95.9" y="77.9">D</text>
<text x="109.7" y="78">165clockEn</text>
<text x="159.4" y="72.6">3.3V</text>
<text x="227.9" y="72.7">3.3V</text>
<text x="38.1" y="81.4">F</text>
<text x="95.8" y="81.5">C</text>
<text x="190" y="81.6" transform="rotate(-90 190 81.6)">C</text>
<text x="207.6" y="81.1" transform="rotate(-90 207.6 81.1)">F</text>
<text x="38.1" y="88.4">H</text>
<text x="38.1" y="84.9">G</text>
<text x="96" y="85">B</text>
<text x="96.1" y="88.5">A</text>
<text x="159.4" y="84.9">3.3V</text>
<text x="227.9" y="85">3.3V</text>
<text x="265.9" y="89.6" transform="rotate(-90 265.9 89.6)">RX</text>
<text x="269.4" y="89.4" transform="rotate(-90 269.4 89.4)">TX</text>
<text x="102.8" y="95.6">165data</text>
<text x="190" y="94.1" transform="rotate(-90 190 94.1)">D</text>
<text x="207.6" y="93.7" transform="rotate(-90 207.6 93.7)">E</text>
<text x="272.8" y="91.2" transform="rotate(-90 272.8 91.2)">RST</text>
<text x="276.4" y="90.2" transform="rotate(-90 276.4 90.2)">IO0</text>
<text x="279.9" y="91.8" transform="rotate(-90 279.9 91.8)">3.3V</text>
<text x="32.3" y="122">P</text>
<text x="104.7" y="122">P</text>
<text x="178.7" y="122">P</text>
<text x="56" y="163.9" transform="rotate(-90 56 163.9)">QA</text>
<text x="128.3" y="163.7" transform="rotate(-90 128.3 163.7)">QC</text>
<text x="202.4" y="163.4" transform="rotate(-90 202.4 163.4)">QE</text>
<text x="36.6" y="168.3" transform="rotate(-90 36.6 168.3)">5V</text>
<text x="108.9" y="168.3" transform="rotate(-90 108.9 168.3)">5V</text>
<text x="183" y="168.3" transform="rotate(-90 183 168.3)">5V</text>
<text x="26" y="174.4" transform="rotate(-90 26 174.4)">Relay1</text>
<text x="98.3" y="174.4" transform="rotate(-90 98.3 174.4)">Relay3</text>
<text x="172.3" y="174.4" transform="rotate(-90 172.3 174.4)">Relay5</text>
<text x="32.3" y="185.5">P</text>
<text x="104.7" y="185.5">P</text>
<text x="178.7" y="185.5">P</text>
<text x="56" y="227.2" transform="rotate(-90 56 227.2)">QB</text>
<text x="128.3" y="227.4" transform="rotate(-90 128.3 227.4)">QD</text>
<text x="202.4" y="226.7" transform="rotate(-90 202.4 226.7)">QF</text>
<text x="36.6" y="231.8" transform="rotate(-90 36.6 231.8)">5V</text>
<text x="108.9" y="231.8" transform="rotate(-90 108.9 231.8)">5V</text>
<text x="183" y="231.8" transform="rotate(-90 183 231.8)">5V</text>
<text x="25.9" y="237.9" transform="rotate(-90 25.9 237.9)">Relay2</text>
<text x="98.3" y="237.9" transform="rotate(-90 98.3 237.9)">Relay4</text>
<text x="172.3" y="237.9" transform="rotate(-90 172.3 237.9)">Relay6</text>
<text x="119.5" y="254.1" transform="rotate(-90 119.5 254.1)">5V</text>
<text x="228.3" y="263.1">N</text>
<text x="20.5" y="266.6">3.3V</text>
<text x="228.1" y="277.3">P</text>
</g>
<g font-size="3.9" fill="#800">
<text x="250.5" y="261.1">TITLE:</text>
<text x="379.1" y="265.8">REV:</text>
<text x="287.4" y="275.3">Company:</text>
<text x="378.7" y="275.9">Sheet: 1/1</text>
<text x="287.4" y="283">Date:</text>
<text x="336.4" y="283.1">Drawn By: Swapnil Jadhav</text>
</g>
<g font-size="3.2" fill="#800">
<text x="41.6" y="6.9">1</text>
<text x="110.8" y="6.9">2</text>
<text x="179.9" y="6.9">3</text>
<text x="249.1" y="6.9">4</text>
<text x="318.2" y="6.9">5</text>
<text x="4.1" y="42">A</text>
<text x="405.9" y="42">A</text>
<text x="4.1" y="111.2">B</text>
<text x="405.9" y="111.2">B</text>
<text x="4.1" y="180.3">C</text>
<text x="405.9" y="180.3">C</text>
<text x="4.1" y="249.4">D</text>
<text x="405.9" y="249.4">D</text>
<text x="41.6" y="287.7">1</text>
<text x="110.8" y="287.7">2</text>
<text x="179.9" y="287.7">3</text>
<text x="249.1" y="287.7">4</text>
<text x="318.2" y="287.7">5</text>
</g>
<g font-size="3.2" fill="#000080">
<text x="183.1" y="17.8">S1</text>
<text x="197.2" y="17.8">S2</text>
<text x="211.3" y="17.8">S3</text>
<text x="45" y="23.2">SN74HC595PWR</text>
<text x="56.2" y="19.1">U6</text>
<text x="153.3" y="22.4">1729186</text>
<text x="153.3" y="19.4">CN1(LOAD)</text>
<text x="294.2" y="21.5">R1</text>
<text x="318.9" y="23.2">AJT_ESP12F_Long</text>
<text x="329.5" y="19.2">U1</text>
<text x="262.5" y="28.6">R2</text>
<text x="294.2" y="24.7">10k</text>
<text x="262.5" y="31.8">10k</text>
<text x="176.9" y="40.7">R20</text>
<text x="210.4" y="40.9">R24</text>
<text x="176.9" y="43.9">10k</text>
<text x="210.4" y="44.1">10k</text>
<text x="176.9" y="53">R21</text>
<text x="210.4" y="53.3">R25</text>
<text x="176.9" y="56.2">10k</text>
<text x="210.4" y="56.5">10k</text>
<text x="55.7" y="65.4">SN74HC165PWR</text>
<text x="65" y="61.2">U4</text>
<text x="137.2" y="60.1">H2</text>
<text x="151.4" y="60.1">H3</text>
<text x="176.9" y="65.4">R18</text>
<text x="210.4" y="65.6">R22</text>
<text x="253.1" y="65.5">KH-2.54PH180-1X6P-L11.5</text>
<text x="267.7" y="61.9">H1</text>
<text x="367.2" y="63.2">10k</text>
<text x="367.2" y="60.2">R3</text>
<text x="395.5" y="65">10k</text>
<text x="395.5" y="62">R4</text>
<text x="176.9" y="68.6">10k</text>
<text x="210.4" y="68.8">10k</text>
<text x="176.9" y="77.7">R19</text>
<text x="210.4" y="78">R23</text>
<text x="176.9" y="80.9">10k</text>
<text x="210.4" y="81.2">10k</text>
<text x="52.5" y="118.4">Q1</text>
<text x="124.8" y="118.4">Q3</text>
<text x="198.9" y="118.4">Q5</text>
<text x="67.4" y="129">R6</text>
<text x="139.7" y="129">R11</text>
<text x="213.8" y="129">R15</text>
<text x="48.7" y="135.6">M7</text>
<text x="48.7" y="132.5">D1</text>
<text x="67.4" y="132">10k</text>
<text x="121" y="135.6">M7</text>
<text x="121" y="132.5">D3</text>
<text x="139.7" y="132">10k</text>
<text x="195.1" y="135.6">M7</text>
<text x="195.1" y="132.5">D5</text>
<text x="213.8" y="132">10k</text>
<text x="39.5" y="139.5">K1</text>
<text x="111.8" y="139.5">K3</text>
<text x="185.9" y="139.5">K5</text>
<text x="56.8" y="147.9">1K</text>
<text x="56.8" y="144.9">R7</text>
<text x="129.1" y="147.9">1K</text>
<text x="129.1" y="144.9">R10</text>
<text x="203.2" y="147.9">1K</text>
<text x="203.2" y="144.9">R14</text>
<text x="52.5" y="181.9">Q2</text>
<text x="124.8" y="181.9">Q4</text>
<text x="198.9" y="181.9">Q6</text>
<text x="48.7" y="196">D2</text>
<text x="67.4" y="195.5">10k</text>
<text x="67.4" y="192.5">R9</text>
<text x="121" y="196">D4</text>
<text x="139.7" y="195.5">10k</text>
<text x="139.7" y="192.5">R13</text>
<text x="195.1" y="196">D6</text>
<text x="213.8" y="195.5">10k</text>
<text x="213.8" y="192.5">R17</text>
<text x="39.5" y="203">K2</text>
<text x="48.7" y="199.1">M7</text>
<text x="111.8" y="203">K4</text>
<text x="121" y="199.1">M7</text>
<text x="185.9" y="203">K6</text>
<text x="195.1" y="199.1">M7</text>
<text x="56.8" y="208.4">R8</text>
<text x="129.1" y="208.4">R12</text>
<text x="203.2" y="208.4">R16</text>
<text x="56.8" y="211.4">1K</text>
<text x="129.1" y="211.4">1K</text>
<text x="203.2" y="211.4">1K</text>
<text x="67.8" y="257.7">AMS1117-3.3-YJLTY</text>
<text x="149.8" y="263">HLK-PM01L</text>
<text x="155.6" y="259.4">PS1</text>
<text x="31.4" y="273.6">C2</text>
<text x="49.4" y="273.6">C4</text>
<text x="112.9" y="273.1">10uF</text>
<text x="112.9" y="270.1">C3</text>
<text x="130.2" y="273.1">220uF</text>
<text x="130.2" y="270.1">C1</text>
<text x="183.4" y="273.2">0.1UF</text>
<text x="183.4" y="270.1">C5</text>
<text x="202.4" y="275.4" transform="rotate(-90 202.4 275.4)">Songtian</text>
<text x="204.2" y="271.9">R5</text>
<text x="211.5" y="273.6">F1</text>
<text x="31.4" y="276.7">220uF</text>
<text x="49.4" y="276.7">10uF</text>
</g>
<g font-size="3.2" fill="#00f">
<text x="45.7" y="26.8">1</text>
<text x="47.2" y="28.6">QB</text>
<text x="155" y="26.8">1</text>
<text x="156.5" y="28.6">1</text>
<text x="181.3" y="25.6" transform="rotate(-90 181.3 25.6)">1</text>
<text x="183.1" y="24.1" transform="rotate(-90 183.1 24.1)">1</text>
<text x="184.9" y="25.6" transform="rotate(-90 184.9 25.6)">2</text>
<text x="186.6" y="24.1" transform="rotate(-90 186.6 24.1)">2</text>
<text x="188.4" y="25.6" transform="rotate(-90 188.4 25.6)">3</text>
<text x="190.1" y="24.1" transform="rotate(-90 190.1 24.1)">3</text>
<text x="195.4" y="25.6" transform="rotate(-90 195.4 25.6)">1</text>
<text x="197.2" y="24.1" transform="rotate(-90 197.2 24.1)">1</text>
<text x="199" y="25.6" transform="rotate(-90 199 25.6)">2</text>
<text x="200.7" y="24.1" transform="rotate(-90 200.7 24.1)">2</text>
<text x="202.5" y="25.6" transform="rotate(-90 202.5 25.6)">3</text>
<text x="204.3" y="24.1" transform="rotate(-90 204.3 24.1)">3</text>
<text x="209.5" y="25.6" transform="rotate(-90 209.5 25.6)">1</text>
<text x="211.3" y="24.1" transform="rotate(-90 211.3 24.1)">1</text>
<text x="213.1" y="25.6" transform="rotate(-90 213.1 25.6)">2</text>
<text x="214.8" y="24.1" transform="rotate(-90 214.8 24.1)">2</text>
<text x="216.6" y="25.6" transform="rotate(-90 216.6 25.6)">3</text>
<text x="218.4" y="24.1" transform="rotate(-90 218.4 24.1)">3</text>
<text x="314" y="26.8">1</text>
<text x="317.1" y="28.3">RST</text>
<text x="346.1" y="28.3">TXD0</text>
<text x="349.2" y="26.8">16</text>
<text x="45.7" y="30.4">2</text>
<text x="45.7" y="33.9">3</text>
<text x="47.2" y="32.1">QC</text>
<text x="47.2" y="35.7">QD</text>
<text x="69.3" y="35.7">SER</text>
<text x="69.3" y="32.1">QA</text>
<text x="70.7" y="33.9">14</text>
<text x="70.7" y="30.4">15</text>
<text x="155" y="30.4">2</text>
<text x="155" y="33.9">3</text>
<text x="156.5" y="32.1">2</text>
<text x="156.5" y="35.7">3</text>
<text x="314" y="30.4">2</text>
<text x="314" y="33.9">3</text>
<text x="317.1" y="35.3">EN</text>
<text x="317.5" y="31.8">ADC</text>
<text x="346.1" y="35.3">GPIO5</text>
<text x="346.1" y="31.8">RXD0</text>
<text x="349.2" y="33.9">14</text>
<text x="349.2" y="30.4">15</text>
<text x="45.7" y="37.4">4</text>
<text x="45.7" y="41">5</text>
<text x="47.2" y="39.2">QE</text>
<text x="69.3" y="39.2">OE#</text>
<text x="70.7" y="41">12</text>
<text x="70.7" y="37.4">13</text>
<text x="155" y="37.4">4</text>
<text x="155" y="41">5</text>
<text x="156.5" y="39.2">4</text>
<text x="314" y="37.4">4</text>
<text x="314" y="41">5</text>
<text x="317.1" y="38.8">GPIO16</text>
<text x="346.1" y="38.8">GPIO4</text>
<text x="349.2" y="41">12</text>
<text x="349.2" y="37.4">13</text>
<text x="45.7" y="44.5">6</text>
<text x="47.2" y="42.7">QF</text>
<text x="47.2" y="46.2">QG</text>
<text x="69.3" y="46.2">SRCLK</text>
<text x="69.3" y="42.7">RCLK</text>
<text x="70.7" y="44.5">11</text>
<text x="155" y="44.5">6</text>
<text x="156.5" y="42.7">5</text>
<text x="156.5" y="46.2">6</text>
<text x="314" y="44.5">6</text>
<text x="317.1" y="42.4">GPIO14</text>
<text x="317.1" y="45.9">GPIO12</text>
<text x="346.1" y="45.9">GPIO2</text>
<text x="346.1" y="42.4">GPIO0</text>
<text x="349.2" y="44.5">11</text>
<text x="45.7" y="48">7</text>
<text x="47.2" y="49.8">QH</text>
<text x="69.3" y="53.3">QH'</text>
<text x="69.3" y="49.8">SRCLR#</text>
<text x="70.7" y="51.5">9</text>
<text x="70.7" y="48">10</text>
<text x="155" y="48">7</text>
<text x="155" y="51.5">8</text>
<text x="156.5" y="49.8">7</text>
<text x="156.5" y="53.3">8</text>
<text x="314" y="48">7</text>
<text x="314" y="51.5">8</text>
<text x="317.1" y="49.4">GPIO13</text>
<text x="346.1" y="49.4">GPIO15</text>
<text x="349.2" y="51.5">9</text>
<text x="349.2" y="48">10</text>
<text x="137.4" y="63.9">1</text>
<text x="138.9" y="65.7">1</text>
<text x="151.5" y="63.9">1</text>
<text x="153" y="65.7">1</text>
<text x="49.2" y="69.2">1</text>
<text x="50.7" y="70.9">SH/LD#</text>
<text x="137.4" y="67.4">2</text>
<text x="137.4" y="70.9">3</text>
<text x="138.9" y="69.2">2</text>
<text x="151.5" y="67.4">2</text>
<text x="151.5" y="70.9">3</text>
<text x="153" y="69.2">2</text>
<text x="262.5" y="71.8" transform="rotate(-90 262.5 71.8)">GN</text>
<text x="266" y="71.8" transform="rotate(-90 266 71.8)">RX</text>
<text x="269.5" y="71.8" transform="rotate(-90 269.5 71.8)">TX</text>
<text x="273" y="71.8" transform="rotate(-90 273 71.8)">RE</text>
<text x="276.6" y="71.8" transform="rotate(-90 276.6 71.8)">G0</text>
<text x="280.1" y="71.8" transform="rotate(-90 280.1 71.8)">3.3</text>
<text x="49.2" y="72.7">2</text>
<text x="49.2" y="76.2">3</text>
<text x="50.7" y="74.5">CLK</text>
<text x="50.7" y="78">E</text>
<text x="83.4" y="78">D</text>
<text x="83.4" y="74.5">CLK/INH</text>
<text x="84.8" y="76.2">14</text>
<text x="84.8" y="72.7">15</text>
<text x="137.4" y="74.5">4</text>
<text x="137.4" y="78">5</text>
<text x="138.9" y="72.7">3</text>
<text x="138.9" y="76.2">4</text>
<text x="151.5" y="74.5">4</text>
<text x="151.5" y="78">5</text>
<text x="153" y="72.7">3</text>
<text x="153" y="76.2">4</text>
<text x="260.7" y="73.2" transform="rotate(-90 260.7 73.2)">1</text>
<text x="264.2" y="73.2" transform="rotate(-90 264.2 73.2)">2</text>
<text x="267.8" y="73.2" transform="rotate(-90 267.8 73.2)">3</text>
<text x="271.3" y="73.2" transform="rotate(-90 271.3 73.2)">4</text>
<text x="274.8" y="73.2" transform="rotate(-90 274.8 73.2)">5</text>
<text x="278.3" y="73.2" transform="rotate(-90 278.3 73.2)">6</text>
<text x="49.2" y="79.8">4</text>
<text x="49.2" y="83.3">5</text>
<text x="50.7" y="81.5">F</text>
<text x="83.4" y="81.5">C</text>
<text x="84.8" y="83.3">12</text>
<text x="84.8" y="79.8">13</text>
<text x="137.4" y="81.5">6</text>
<text x="138.9" y="79.8">5</text>
<text x="138.9" y="83.3">6</text>
<text x="151.5" y="81.5">6</text>
<text x="153" y="79.8">5</text>
<text x="153" y="83.3">6</text>
<text x="49.2" y="86.8">6</text>
<text x="50.7" y="85.1">G</text>
<text x="50.7" y="88.6">H</text>
<text x="83.4" y="88.6">A</text>
<text x="83.4" y="85.1">B</text>
<text x="84.8" y="86.8">11</text>
<text x="137.4" y="85.1">7</text>
<text x="137.4" y="88.6">8</text>
<text x="138.9" y="86.8">7</text>
<text x="151.5" y="85.1">7</text>
<text x="151.5" y="88.6">8</text>
<text x="153" y="86.8">7</text>
<text x="49.2" y="90.3">7</text>
<text x="50.7" y="92.1">QH#</text>
<text x="83.4" y="95.6">QH</text>
<text x="83.4" y="92.1">SER</text>
<text x="84.8" y="93.9">9</text>
<text x="84.8" y="90.3">10</text>
<text x="137.4" y="92.1">9</text>
<text x="138.9" y="90.3">8</text>
<text x="138.9" y="93.9">9</text>
<text x="151.5" y="92.1">9</text>
<text x="153" y="90.3">8</text>
<text x="153" y="93.9">9</text>
<text x="24.3" y="126" transform="rotate(-90 24.3 126)">3</text>
<text x="34.9" y="126" transform="rotate(-90 34.9 126)">2</text>
<text x="96.7" y="126" transform="rotate(-90 96.7 126)">3</text>
<text x="107.2" y="126" transform="rotate(-90 107.2 126)">2</text>
<text x="170.7" y="126" transform="rotate(-90 170.7 126)">3</text>
<text x="181.3" y="126" transform="rotate(-90 181.3 126)">2</text>
<text x="24.3" y="150.7" transform="rotate(-90 24.3 150.7)">4</text>
<text x="34.9" y="150.7" transform="rotate(-90 34.9 150.7)">1</text>
<text x="96.7" y="150.7" transform="rotate(-90 96.7 150.7)">4</text>
<text x="107.2" y="150.7" transform="rotate(-90 107.2 150.7)">1</text>
<text x="170.7" y="150.7" transform="rotate(-90 170.7 150.7)">4</text>
<text x="181.3" y="150.7" transform="rotate(-90 181.3 150.7)">1</text>
<text x="24.3" y="189.5" transform="rotate(-90 24.3 189.5)">3</text>
<text x="34.9" y="189.5" transform="rotate(-90 34.9 189.5)">2</text>
<text x="96.7" y="189.5" transform="rotate(-90 96.7 189.5)">3</text>
<text x="107.2" y="189.5" transform="rotate(-90 107.2 189.5)">2</text>
<text x="170.7" y="189.5" transform="rotate(-90 170.7 189.5)">3</text>
<text x="181.3" y="189.5" transform="rotate(-90 181.3 189.5)">2</text>
<text x="24.3" y="214.2" transform="rotate(-90 24.3 214.2)">4</text>
<text x="34.9" y="214.2" transform="rotate(-90 34.9 214.2)">1</text>
<text x="96.7" y="214.2" transform="rotate(-90 96.7 214.2)">4</text>
<text x="107.2" y="214.2" transform="rotate(-90 107.2 214.2)">1</text>
<text x="170.7" y="214.2" transform="rotate(-90 170.7 214.2)">4</text>
<text x="181.3" y="214.2" transform="rotate(-90 181.3 214.2)">1</text>
<text x="92.2" y="263.2">Vin</text>
<text x="93.7" y="261.4">3</text>
<text x="68.6" y="265">4</text>
<text x="70.1" y="266.7">Vout</text>
<text x="92.2" y="266.7">Vout</text>
<text x="93.7" y="265">2</text>
<text x="149.8" y="266.7">3</text>
<text x="151.2" y="268.5">-VO</text>
<text x="166.3" y="268.5">AC</text>
<text x="167.7" y="266.7">2</text>
<text x="149.8" y="270.3">4</text>
<text x="151.2" y="272">+VO</text>
<text x="166.3" y="272">AC</text>
<text x="167.7" y="270.3">1</text>
</g>
<g font-size="3.2" fill="#f00">
<text x="69.3" y="28.6">VCC</text>
<text x="70.7" y="26.8">16</text>
<text x="83.4" y="70.9">VCC</text>
<text x="84.8" y="69.2">16</text>
</g>
<g font-size="3.2">
<text x="45.7" y="51.5">8</text>
<text x="47.2" y="53.3">GND</text>
<text x="346.1" y="53">GND</text>
<text x="49.2" y="93.9">8</text>
<text x="50.7" y="95.6">GND</text>
<text x="93.7" y="268.5">1</text>
<text x="92.2" y="270.3">GND/ADJ</text>
</g>
<text font-size="3.2" fill="#900" x="317.5" y="53">VCC</text>
</svg>
